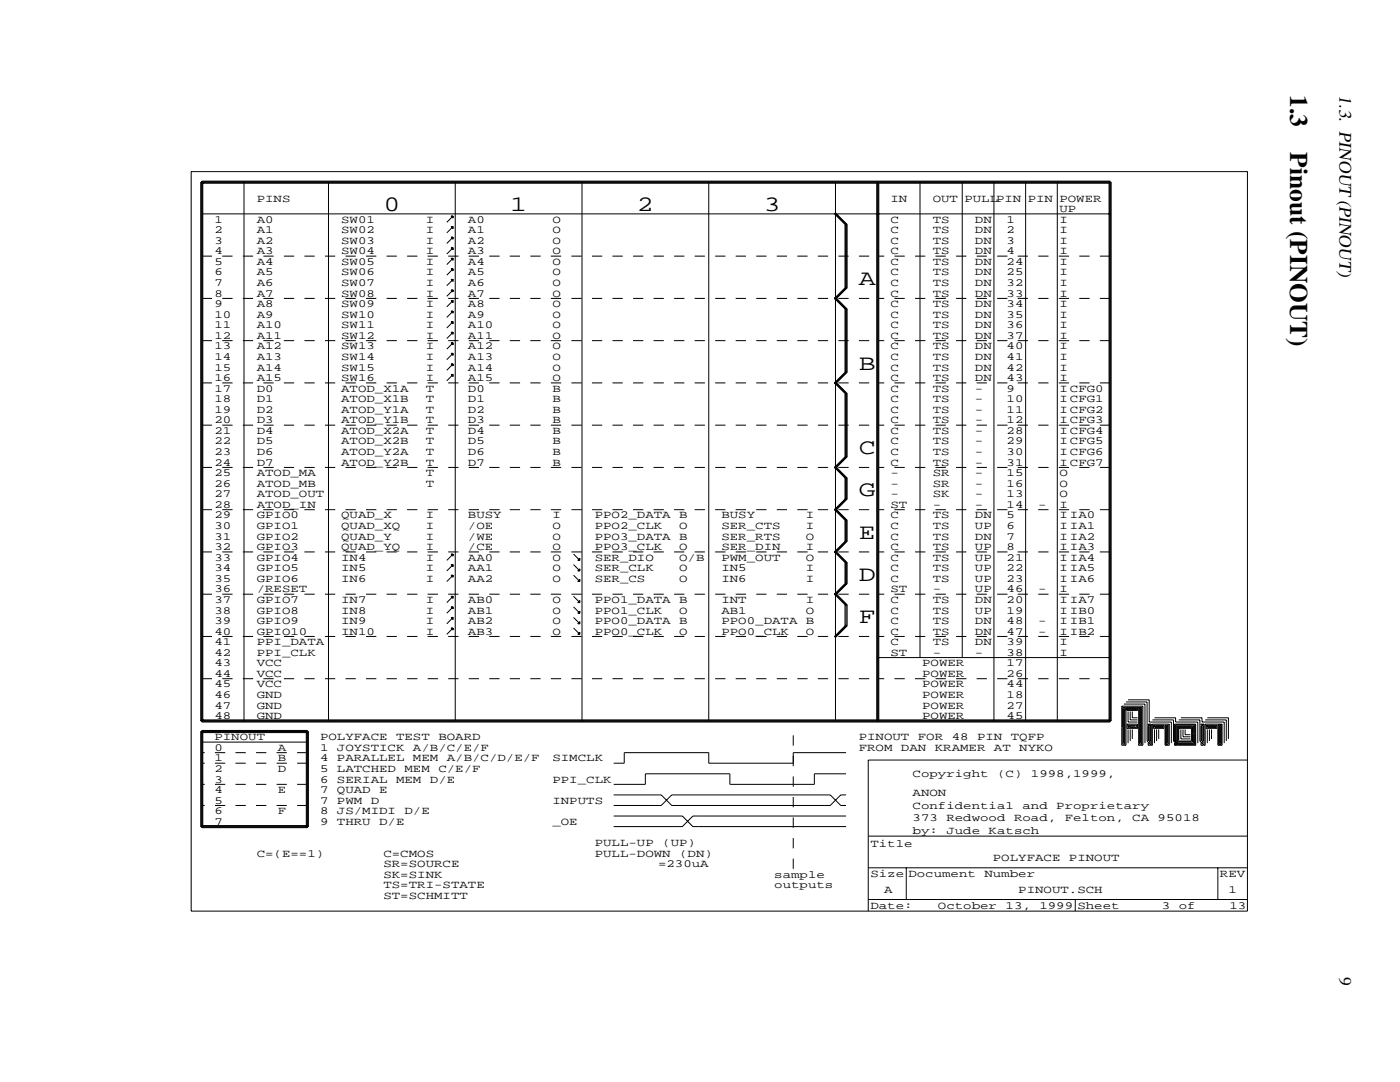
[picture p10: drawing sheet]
<svg xmlns="http://www.w3.org/2000/svg" width="279mm" height="216mm" viewBox="0 0 279 216" stroke-linecap="round" stroke-linejoin="round" font-family="sans-serif">
<g fill="none" stroke="#000" stroke-width=".2">
<path d="M38.2 34.2h210.8v147.6h-210.8zM40.1 36.4h181.7v107.5h-181.7zM40.3 36.1h181.2v108h-181.2zM40.3 36.6h181.2M40.5 36.4v107.5M48.7 36.4v107.5M65.6 36.4v107.5M90.9 36.4v107.5M116.1 36.4v107.5M141.4 36.4v107.5M166.7 36.4v107.5M175 36.4v107.5"/>
<path d="M175.2 36.4v107.5M175.4 36.4v107.5M183.6 36.4v94.8M192 36.4v94.8M198.4 36.4v107.5M204.7 36.4v107.5M211 36.4v107.5M221.3 36.4v107.5M40.3 42.7h181.2M90 43.1h.4v.4zM90 45.2h.4v.4zM90 47.3h.4v.4z"/>
<path d="M90 49.4h.4v.4zM90 51.5h.4v.5zM90 53.6h.4v.5zM90 55.7h.4v.5zM90 57.9h.4v.4zM90 60h.4v.4zM90.4 43.1l-1.2 1.3M90.4 45.2l-1.2 1.3M90.4 47.3l-1.2 1.3M90.4 49.4l-1.2 1.3M90.4 51.5l-1.2 1.3M90.4 53.6l-1.2 1.3"/>
<path d="M90.4 55.7l-1.2 1.3M90.4 57.9l-1.2 1.2M90.4 60l-1.2 1.2M166.7 42.7l2.1 2.1v12.6l-2.1 2.1 2.1 2.1v12.7l-2.1 2.1 2.1 2.1v12.7l-2.1 2.1 2.1 2.1v4.2l-2.1 2.1 2.1 2.1v4.2l-2.1 2.1 2.1 2.1v4.3l-2.1 2.1 2.1 2.1v4.2l-2.1 2.1M166.7 59.3l2.4 2.3M168.8 57.2l-2.3 2.3 2.3 2.4M169.1 44.8h-.5v12.6h.5M169.1 44.8l-2.4-2.3-.2 .2 2.3 2.3M169.1 57.4l-2.4 2.4M169.1 44.8v12.6M90 62.1h.4v.4zM90 64.2h.4v.4z"/>
<path d="M90 66.3h.4v.4zM90 68.4h.4v.4zM90 70.5h.4v.4zM90 72.6h.4v.4zM90 74.7h.4v.4zM90.4 62.1l-1.2 1.2M90.4 64.2l-1.2 1.2M90.4 66.3l-1.2 1.3M90.4 68.4l-1.2 1.3M90.4 70.5l-1.2 1.3M90.4 72.6l-1.2 1.3M90.4 74.7l-1.2 1.3"/>
<path d="M166.7 76.2l2.4 2.3M168.8 74.1l-2.3 2.3 2.3 2.3M169.1 61.6h-.5v12.7h.5M169.1 74.3l-2.4 2.3M169.1 78.5h-.5v12.7h.5M169.1 61.6v12.7M169.1 78.5v12.7M166.7 93.1l2.4 2.3M168.8 90.9l-2.3 2.4 2.3 2.3M168.8 99.4l-2.3 2.3 2.3 2.3M169.1 91.2l-2.4 2.3M169.1 95.4h-.5v4.2h.5"/>
<path d="M169.1 99.6l-2.4 2.3M169.1 95.4v4.2M90 110.6h.4v.4zM90 112.7h.4v.4zM90 114.8h.4v.4zM90 119h.4v.4zM90.4 110.6l-1.2 1.2M90.4 112.7l-1.2 1.2M90.4 114.8l-1.2 1.2M90.4 119l-1.2 1.3M114.5 110.6l1.2 1.2M114.5 112.7l1.2 1.2"/>
<path d="M114.5 114.8l1.2 1.2M114.5 119l1.2 1.3M115.3 111.8l.4-.4v.4zM115.3 113.9l.4-.4v.4zM115.7 115.6v.4h-.4zM166.7 101.5l2.4 2.3M166.7 109.9l2.4 2.3M166.7 118.4l2.4 2.3M168.8 107.8l-2.3 2.3 2.3 2.4M168.8 116.2l-2.3 2.4 2.3 2.3M169.1 103.8h-.5v4.2h.5M169.1 108l-2.4 2.3"/>
<path d="M169.1 112.2h-.5v4.3h.5M169.1 116.5l-2.4 2.3M169.1 103.8v4.2M169.1 112.2v4.3M90 121.1h.4v.4zM90 123.2h.4v.4zM90 125.3h.4v.4zM90.4 121.1l-1.2 1.3M90.4 123.2l-1.2 1.3M90.4 125.3l-1.2 1.3M114.5 121.1l1.2 1.3M114.5 123.2l1.2 1.3"/>
<path d="M114.5 125.3l1.2 1.3M115.3 120.3l.4-.5v.5zM115.3 122.4l.4-.5v.5zM115.3 124.5l.4-.5v.5zM115.3 126.6l.4-.4v.4zM168.8 124.7l-2.3 2.3 .2 .2 2.4-2.3M169.1 120.7h-.5v4.2h.5M169.1 120.7v4.2M175.2 131.2h46.3M225.1 139.6h4.2v4.5h4.5v4.2M40.1 146h21.5v18.9h-21.5zM40.3 143.6h181.2"/>
<path d="M40.3 148.1h21M40.3 145.8h21v19.4h-21zM40.3 146.2h21M40.5 146v18.9M61.1 146v18.9M122.5 158.6h9.5l2.1 2.1h31.6l2.1-2.1h1M168.8 150.2h-10.5v2.1h-16.9v-2.1h-16.8v2.1h-2.1M168.8 154.4h-6.3v2.1h-16.8v-2.1h-16.9v2.1h-6.3M223.9 140.9l.8 .9v6.9h-.8zM223.9 140.9h4.2v7.8h-.9v-7.6h.7v7.4h-.4v-7.2h.2v7M224.3 141.1l-.2 .2v7.2h.4v-6.7l-.2-.3v6.8M224.3 140.5h4.2v7.8"/>
<path d="M224.3 141.1h2.7v.7h-2.1zM224.7 140.1h4.2v7.8l.9 .8h.2v-4.2h3.4v4.2h-.9v-4h.6v3.8h-.4v-3.6h.2v3.4M224.7 141.3h2.1v.2h-1.9zM224.9 144.5h2.1v.8h-2.1zM224.9 144.5l.7 .6h1.2v-.4h-1.5l-.2 .4 .5-.2h1M225.1 142v2.1h1.9M225.1 145.5v2.8M225.6 142v1.6h1.4M225.6 145.5v2.4M226 142v1.2h1M226 145.5v1.9M229.1 147.9v-3h.2v3l.3 .2-.3 .4"/>
<path d="M229.1 144.5h.7v4l-.2 .2h-.5v-.4l.5-.4v-3.2h-.5zM230 143.6h4.2v4.3l.8 .8h3.6v-4.2h-4.2v3.4l.6 .6h3.4v-3.8h-3.8v3.2l.4 .4h3.2v-3.4h-3.4v3l.2 .2h3v-3h-3v2.8h2.8v-2.6h-2.5v2.4M230.2 144.7h2.1v.6h-2.1zM230.2 144.7l.4 .4h1.5v-.2h-1.5l-.2 .2M230.4 143.2h4.2v.9h4.4v4.2M230.4 145.5v2.8M230.8 145.5v2.4M231.2 145.5v1.9M234.4 148.3l.4 .4h-.4zM235.3 143.6h4.2v4.3l.8 .8h.2v-4.2h3.4v4.2h-.9v-4h.7v3.8h-.4v-3.6h.2v3.4M235.7 143.2h4.2v.9h4.4v4.2M235.7 145.5v1.9h1.9"/>
<path d="M236.1 145.5v1.5h1.5M236.5 145.5v1.1h1.1M239.7 144.5h.6v4l-.2 .2h-.4v-.4l.4-.4v-3.2h-.4zM239.7 147.9v-3h.2v3l.2 .2-.2 .4M240.5 143.6h4.2v4.3M240.7 144.7h2.1v.6h-2.1zM240.7 144.7l.5 .4h1.4v-.2h-1.4l-.3 .2M240.9 143.2h4.3v4.2M240.9 145.5v2.8M241.4 145.5v2.4M241.8 145.5v1.9M249 151.7h-75.7v30.1"/>
<path d="M40.3 164.7h21M122.5 160.7h9.5l2.1-2.1h31.6l2.1 2.1h1M122.5 162.8h13.7l2.1 2.1h30.5M168.8 162.8h-30.5l-2.1 2.1h-13.7M173.3 179.5h75.7M173.3 173.2h75.7M173.3 166.8h75.7M180.9 173.2v6.3M214.6 179.5v2.3M243 173.2v6.3"/>
</g>
<g fill="none" stroke="#000" stroke-width=".2" stroke-dasharray="2" stroke-linecap="butt">
<path d="M40.3 51.1h134.9M40.3 59.5h134.9M221.5 51.1h-46.3M221.5 59.5h-46.3M40.3 68h134.9M40.3 76.4h134.9M221.5 68h-46.3M221.5 76.4h-46.3M40.3 84.8h134.9M40.3 93.3h134.9M221.5 84.8h-46.3M221.5 93.3h-46.3"/>
<path d="M40.3 101.7h134.9M40.3 118.6h134.9M40.3 110.1h134.9M221.5 101.7h-46.3M221.5 110.1h-46.3M221.5 118.6h-46.3M40.3 135.4h134.9M40.3 127h134.9M221.5 127h-46.3M221.5 135.4h-46.3M61.3 156.5h-21M61.3 152.3h-21"/>
<path d="M61.3 150.2h-21M61.3 160.7h-21M158.3 173.4v-27.4"/>
</g>
<g font-size="5.1">
<text x="257.5" y="19" transform="rotate(90 257.5 19)">1.3</text>
<text x="257.5" y="30.4" transform="rotate(90 257.5 30.4)">Pinout (PINOUT)</text>
</g>
<g font-size="4.4">
<text x="76.5" y="42.2">0</text>
<text x="101.8" y="42.2">1</text>
<text x="127.1" y="42.2">2</text>
<text x="152.4" y="42.2">3</text>
<text x="171.4" y="56.9">A</text>
<text x="171.4" y="73.8">B</text>
<text x="171.4" y="90.6">C</text>
<text x="171.4" y="99.1">G</text>
<text x="171.4" y="107.5">E</text>
<text x="171.4" y="115.9">D</text>
<text x="171.4" y="124.4">F</text>
</g>
<text font-size="3.6" x="267.4" y="19" transform="rotate(90 267.4 19)">1.3. PINOUT (PINOUT)</text>
<text font-size="3.5" x="267.4" y="194.9" transform="rotate(90 267.4 194.9)">9</text>
<g font-size="2.2">
<text x="51.2" y="40.2">PINS</text>
<text x="177.7" y="40.2">IN</text>
<text x="186.1" y="40.2">OUT PULLPIN</text>
<text x="205.1" y="40.2">PIN</text>
<text x="211.4" y="40.2">POWER</text>
<text x="42.8" y="44.4">1</text>
<text x="42.8" y="46.5">2</text>
<text x="51.2" y="44.4">A0</text>
<text x="51.2" y="46.5">A1</text>
<text x="68.1" y="44.4">SW01</text>
<text x="68.1" y="46.5">SW02</text>
<text x="85" y="44.4">I</text>
<text x="85" y="46.5">I</text>
<text x="93.4" y="44.4">A0</text>
<text x="93.4" y="46.5">A1</text>
<text x="110.2" y="44.4">O</text>
<text x="110.2" y="46.5">O</text>
<text x="177.7" y="44.4">C</text>
<text x="177.7" y="46.5">C</text>
<text x="186.1" y="44.4">TS</text>
<text x="186.1" y="46.5">TS</text>
<text x="194.6" y="44.4">DN</text>
<text x="194.6" y="46.5">DN</text>
<text x="200.9" y="44.4">1</text>
<text x="200.9" y="46.5">2</text>
<text x="211.4" y="42.3">UP</text>
<text x="211.4" y="44.4">I</text>
<text x="211.4" y="46.5">I</text>
<text x="42.8" y="48.6">3</text>
<text x="42.8" y="50.8">4</text>
<text x="42.8" y="52.9">5</text>
<text x="51.2" y="48.6">A2</text>
<text x="51.2" y="50.8">A3</text>
<text x="51.2" y="52.9">A4</text>
<text x="68.1" y="52.9">SW05</text>
<text x="68.1" y="48.6">SW03</text>
<text x="68.1" y="50.8">SW04</text>
<text x="85" y="52.9">I</text>
<text x="85" y="48.6">I</text>
<text x="85" y="50.8">I</text>
<text x="93.4" y="48.6">A2</text>
<text x="93.4" y="50.8">A3</text>
<text x="93.4" y="52.9">A4</text>
<text x="110.2" y="48.6">O</text>
<text x="110.2" y="50.8">O</text>
<text x="110.2" y="52.9">O</text>
<text x="177.7" y="52.9">C</text>
<text x="177.7" y="48.6">C</text>
<text x="177.7" y="50.8">C</text>
<text x="186.1" y="52.9">TS</text>
<text x="186.1" y="48.6">TS</text>
<text x="186.1" y="50.8">TS</text>
<text x="194.6" y="52.9">DN</text>
<text x="194.6" y="48.6">DN</text>
<text x="194.6" y="50.8">DN</text>
<text x="200.9" y="48.6">3</text>
<text x="200.9" y="50.8">4</text>
<text x="200.9" y="52.9">24</text>
<text x="211.4" y="48.6">I</text>
<text x="211.4" y="50.8">I</text>
<text x="211.4" y="52.9">I</text>
<text x="42.8" y="55">6</text>
<text x="42.8" y="57.1">7</text>
<text x="42.8" y="59.2">8</text>
<text x="51.2" y="55">A5</text>
<text x="51.2" y="57.1">A6</text>
<text x="51.2" y="59.2">A7</text>
<text x="68.1" y="55">SW06</text>
<text x="68.1" y="57.1">SW07</text>
<text x="68.1" y="59.2">SW08</text>
<text x="85" y="55">I</text>
<text x="85" y="57.1">I</text>
<text x="85" y="59.2">I</text>
<text x="93.4" y="55">A5</text>
<text x="93.4" y="57.1">A6</text>
<text x="93.4" y="59.2">A7</text>
<text x="110.2" y="55">O</text>
<text x="110.2" y="57.1">O</text>
<text x="110.2" y="59.2">O</text>
<text x="177.7" y="55">C</text>
<text x="177.7" y="57.1">C</text>
<text x="177.7" y="59.2">C</text>
<text x="186.1" y="55">TS</text>
<text x="186.1" y="57.1">TS</text>
<text x="186.1" y="59.2">TS</text>
<text x="194.6" y="55">DN</text>
<text x="194.6" y="57.1">DN</text>
<text x="194.6" y="59.2">DN</text>
<text x="200.9" y="55">25</text>
<text x="200.9" y="57.1">32</text>
<text x="200.9" y="59.2">33</text>
<text x="211.4" y="55">I</text>
<text x="211.4" y="57.1">I</text>
<text x="211.4" y="59.2">I</text>
<text x="42.8" y="61.3">9</text>
<text x="42.8" y="63.4">10</text>
<text x="42.8" y="65.5">11</text>
<text x="51.2" y="61.3">A8</text>
<text x="51.2" y="63.4">A9</text>
<text x="51.2" y="65.5">A10</text>
<text x="68.1" y="65.5">SW11</text>
<text x="68.1" y="61.3">SW09</text>
<text x="68.1" y="63.4">SW10</text>
<text x="85" y="61.3">I</text>
<text x="85" y="63.4">I</text>
<text x="85" y="65.5">I</text>
<text x="93.4" y="61.3">A8</text>
<text x="93.4" y="63.4">A9</text>
<text x="93.4" y="65.5">A10</text>
<text x="110.2" y="61.3">O</text>
<text x="110.2" y="63.4">O</text>
<text x="110.2" y="65.5">O</text>
<text x="177.7" y="61.3">C</text>
<text x="177.7" y="63.4">C</text>
<text x="177.7" y="65.5">C</text>
<text x="186.1" y="61.3">TS</text>
<text x="186.1" y="63.4">TS</text>
<text x="186.1" y="65.5">TS</text>
<text x="194.6" y="61.3">DN</text>
<text x="194.6" y="63.4">DN</text>
<text x="194.6" y="65.5">DN</text>
<text x="200.9" y="61.3">34</text>
<text x="200.9" y="63.4">35</text>
<text x="200.9" y="65.5">36</text>
<text x="211.4" y="61.3">I</text>
<text x="211.4" y="63.4">I</text>
<text x="211.4" y="65.5">I</text>
<text x="42.8" y="67.6">12</text>
<text x="42.8" y="69.7">13</text>
<text x="42.8" y="71.8">14</text>
<text x="51.2" y="67.6">A11</text>
<text x="51.2" y="69.7">A12</text>
<text x="51.2" y="71.8">A13</text>
<text x="68.1" y="67.6">SW12</text>
<text x="68.1" y="69.7">SW13</text>
<text x="68.1" y="71.8">SW14</text>
<text x="85" y="67.6">I</text>
<text x="85" y="69.7">I</text>
<text x="85" y="71.8">I</text>
<text x="93.4" y="67.6">A11</text>
<text x="93.4" y="69.7">A12</text>
<text x="93.4" y="71.8">A13</text>
<text x="110.2" y="67.6">O</text>
<text x="110.2" y="69.7">O</text>
<text x="110.2" y="71.8">O</text>
<text x="177.7" y="67.6">C</text>
<text x="177.7" y="69.7">C</text>
<text x="177.7" y="71.8">C</text>
<text x="186.1" y="67.6">TS</text>
<text x="186.1" y="69.7">TS</text>
<text x="186.1" y="71.8">TS</text>
<text x="194.6" y="67.6">DN</text>
<text x="194.6" y="69.7">DN</text>
<text x="194.6" y="71.8">DN</text>
<text x="200.9" y="67.6">37</text>
<text x="200.9" y="69.7">40</text>
<text x="200.9" y="71.8">41</text>
<text x="211.4" y="67.6">I</text>
<text x="211.4" y="69.7">I</text>
<text x="211.4" y="71.8">I</text>
<text x="42.8" y="73.9">15</text>
<text x="42.8" y="76">16</text>
<text x="51.2" y="73.9">A14</text>
<text x="51.2" y="76">A15</text>
<text x="68.1" y="73.9">SW15</text>
<text x="68.1" y="76">SW16</text>
<text x="85" y="73.9">I</text>
<text x="85" y="76">I</text>
<text x="93.4" y="73.9">A14</text>
<text x="93.4" y="76">A15</text>
<text x="110.2" y="73.9">O</text>
<text x="110.2" y="76">O</text>
<text x="177.7" y="73.9">C</text>
<text x="177.7" y="76">C</text>
<text x="186.1" y="73.9">TS</text>
<text x="186.1" y="76">TS</text>
<text x="194.6" y="73.9">DN</text>
<text x="194.6" y="76">DN</text>
<text x="200.9" y="73.9">42</text>
<text x="200.9" y="76">43</text>
<text x="211.4" y="73.9">I</text>
<text x="211.4" y="76">I</text>
<text x="42.8" y="78.2">17</text>
<text x="42.8" y="80.3">18</text>
<text x="42.8" y="82.4">19</text>
<text x="51.2" y="78.2">D0</text>
<text x="51.2" y="80.3">D1</text>
<text x="51.2" y="82.4">D2</text>
<text x="68.1" y="78.2">ATOD_X1A</text>
<text x="68.1" y="80.3">ATOD_X1B</text>
<text x="68.1" y="82.4">ATOD_Y1A</text>
<text x="85" y="78.2">T</text>
<text x="85" y="80.3">T</text>
<text x="85" y="82.4">T</text>
<text x="93.4" y="78.2">D0</text>
<text x="93.4" y="80.3">D1</text>
<text x="93.4" y="82.4">D2</text>
<text x="110.2" y="78.2">B</text>
<text x="110.2" y="80.3">B</text>
<text x="110.2" y="82.4">B</text>
<text x="177.7" y="78.2">C</text>
<text x="177.7" y="80.3">C</text>
<text x="177.7" y="82.4">C</text>
<text x="186.1" y="78.2">TS</text>
<text x="186.1" y="80.3">TS</text>
<text x="186.1" y="82.4">TS</text>
<text x="194.6" y="78.2">-</text>
<text x="194.6" y="80.3">-</text>
<text x="194.6" y="82.4">-</text>
<text x="200.9" y="78.2">9</text>
<text x="200.9" y="80.3">10</text>
<text x="200.9" y="82.4">11</text>
<text x="211.4" y="78.2">I CFG0</text>
<text x="211.4" y="80.3">I CFG1</text>
<text x="211.4" y="82.4">I CFG2</text>
<text x="42.8" y="84.5">20</text>
<text x="42.8" y="86.6">21</text>
<text x="42.8" y="88.7">22</text>
<text x="51.2" y="84.5">D3</text>
<text x="51.2" y="86.6">D4</text>
<text x="51.2" y="88.7">D5</text>
<text x="68.1" y="84.5">ATOD_Y1B</text>
<text x="68.1" y="86.6">ATOD_X2A</text>
<text x="68.1" y="88.7">ATOD_X2B</text>
<text x="85" y="84.5">T</text>
<text x="85" y="86.6">T</text>
<text x="85" y="88.7">T</text>
<text x="93.4" y="84.5">D3</text>
<text x="93.4" y="86.6">D4</text>
<text x="93.4" y="88.7">D5</text>
<text x="110.2" y="84.5">B</text>
<text x="110.2" y="86.6">B</text>
<text x="110.2" y="88.7">B</text>
<text x="177.7" y="84.5">C</text>
<text x="177.7" y="86.6">C</text>
<text x="177.7" y="88.7">C</text>
<text x="186.1" y="84.5">TS</text>
<text x="186.1" y="86.6">TS</text>
<text x="186.1" y="88.7">TS</text>
<text x="194.6" y="84.5">-</text>
<text x="194.6" y="86.6">-</text>
<text x="194.6" y="88.7">-</text>
<text x="200.9" y="84.5">12</text>
<text x="200.9" y="86.6">28</text>
<text x="200.9" y="88.7">29</text>
<text x="211.4" y="84.5">I CFG3</text>
<text x="211.4" y="86.6">I CFG4</text>
<text x="211.4" y="88.7">I CFG5</text>
<text x="42.8" y="90.8">23</text>
<text x="42.8" y="92.9">24</text>
<text x="42.8" y="95">25</text>
<text x="51.2" y="95">ATOD_MA</text>
<text x="51.2" y="90.8">D6</text>
<text x="51.2" y="92.9">D7</text>
<text x="68.1" y="90.8">ATOD_Y2A</text>
<text x="68.1" y="92.9">ATOD_Y2B</text>
<text x="85" y="90.8">T</text>
<text x="85" y="92.9">T</text>
<text x="85" y="95">T</text>
<text x="93.4" y="90.8">D6</text>
<text x="93.4" y="92.9">D7</text>
<text x="110.2" y="90.8">B</text>
<text x="110.2" y="92.9">B</text>
<text x="177.7" y="90.8">C</text>
<text x="177.7" y="92.9">C</text>
<text x="177.7" y="95">-</text>
<text x="186.1" y="90.8">TS</text>
<text x="186.1" y="92.9">TS</text>
<text x="186.1" y="95">SR</text>
<text x="194.6" y="90.8">-</text>
<text x="194.6" y="92.9">-</text>
<text x="194.6" y="95">-</text>
<text x="200.9" y="95">15</text>
<text x="200.9" y="90.8">30</text>
<text x="200.9" y="92.9">31</text>
<text x="211.4" y="90.8">I CFG6</text>
<text x="211.4" y="92.9">I CFG7</text>
<text x="211.4" y="95">O</text>
<text x="42.8" y="97.1">26</text>
<text x="42.8" y="99.2">27</text>
<text x="42.8" y="101.3">28</text>
<text x="51.2" y="97.1">ATOD_MB</text>
<text x="51.2" y="101.3">ATOD_IN</text>
<text x="51.2" y="99.2">ATOD_OUT</text>
<text x="85" y="97.1">T</text>
<text x="177.7" y="101.3">ST</text>
<text x="177.7" y="97.1">-</text>
<text x="177.7" y="99.2">-</text>
<text x="186.1" y="99.2">SK</text>
<text x="186.1" y="97.1">SR</text>
<text x="186.1" y="101.3">-</text>
<text x="194.6" y="97.1">-</text>
<text x="194.6" y="99.2">-</text>
<text x="194.6" y="101.3">-</text>
<text x="200.9" y="99.2">13</text>
<text x="200.9" y="101.3">14</text>
<text x="200.9" y="97.1">16</text>
<text x="207.2" y="101.3">-</text>
<text x="211.4" y="99.2">O</text>
<text x="211.4" y="101.3">I</text>
<text x="211.4" y="97.1">O</text>
<text x="42.8" y="107.7">31</text>
<text x="42.8" y="103.4">29</text>
<text x="42.8" y="105.6">30</text>
<text x="51.2" y="107.7">GPIO2</text>
<text x="51.2" y="103.5">GPIO0</text>
<text x="51.2" y="105.6">GPIO1</text>
<text x="68.1" y="103.5">QUAD_X</text>
<text x="68.1" y="105.6">QUAD_XQ</text>
<text x="68.1" y="107.7">QUAD_Y</text>
<text x="85" y="103.5">I</text>
<text x="85" y="105.6">I</text>
<text x="85" y="107.7">I</text>
<text x="93.4" y="105.6">/OE</text>
<text x="93.4" y="103.5">BUSY</text>
<text x="93.4" y="107.7">/WE</text>
<text x="110.2" y="103.5">I</text>
<text x="110.2" y="105.6">O</text>
<text x="110.2" y="107.7">O</text>
<text x="118.7" y="105.6">PPO2_CLK</text>
<text x="118.7" y="103.5">PPO2_DATA</text>
<text x="118.7" y="107.7">PPO3_DATA</text>
<text x="135.5" y="105.6">O</text>
<text x="135.5" y="103.5">B</text>
<text x="135.5" y="107.7">B</text>
<text x="144" y="105.6">SER_CTS</text>
<text x="144" y="103.5">BUSY</text>
<text x="144" y="107.7">SER_RTS</text>
<text x="160.8" y="103.5">I</text>
<text x="160.8" y="105.6">I</text>
<text x="160.8" y="107.7">O</text>
<text x="177.7" y="103.5">C</text>
<text x="177.7" y="105.6">C</text>
<text x="177.7" y="107.7">C</text>
<text x="186.1" y="103.5">TS</text>
<text x="186.1" y="105.6">TS</text>
<text x="186.1" y="107.7">TS</text>
<text x="194.6" y="103.4">DN</text>
<text x="194.6" y="105.6">UP</text>
<text x="194.6" y="107.7">DN</text>
<text x="200.9" y="107.7">7</text>
<text x="200.9" y="103.4">5</text>
<text x="200.9" y="105.6">6</text>
<text x="211.4" y="107.7">I IA2</text>
<text x="211.4" y="103.4">I IA0</text>
<text x="211.4" y="105.6">I IA1</text>
<text x="42.8" y="109.8">32</text>
<text x="42.8" y="111.9">33</text>
<text x="42.8" y="114">34</text>
<text x="51.2" y="109.8">GPIO3</text>
<text x="51.2" y="111.9">GPIO4</text>
<text x="51.2" y="114">GPIO5</text>
<text x="68.1" y="109.8">QUAD_YQ</text>
<text x="68.1" y="111.9">IN4</text>
<text x="68.1" y="114">IN5</text>
<text x="85" y="109.8">I</text>
<text x="85" y="111.9">I</text>
<text x="85" y="114">I</text>
<text x="93.4" y="111.9">AA0</text>
<text x="93.4" y="114">AA1</text>
<text x="93.4" y="109.8">/CE</text>
<text x="110.2" y="111.9">O</text>
<text x="110.2" y="114">O</text>
<text x="110.2" y="109.8">O</text>
<text x="118.7" y="109.8">PPO3_CLK</text>
<text x="118.7" y="114">SER_CLK</text>
<text x="118.7" y="111.9">SER_DIO</text>
<text x="135.5" y="114">O</text>
<text x="135.5" y="109.8">O</text>
<text x="135.5" y="111.9">O/B</text>
<text x="144" y="111.9">PWM_OUT</text>
<text x="144" y="109.8">SER_DIN</text>
<text x="144" y="114">IN5</text>
<text x="160.8" y="109.8">I</text>
<text x="160.8" y="111.9">O</text>
<text x="160.8" y="114">I</text>
<text x="177.7" y="109.8">C</text>
<text x="177.7" y="111.9">C</text>
<text x="177.7" y="114">C</text>
<text x="186.1" y="109.8">TS</text>
<text x="186.1" y="111.9">TS</text>
<text x="186.1" y="114">TS</text>
<text x="194.6" y="109.8">UP</text>
<text x="194.6" y="111.9">UP</text>
<text x="194.6" y="114">UP</text>
<text x="200.9" y="109.8">8</text>
<text x="200.9" y="111.9">21</text>
<text x="200.9" y="114">22</text>
<text x="211.4" y="109.8">I IA3</text>
<text x="211.4" y="111.9">I IA4</text>
<text x="211.4" y="114">I IA5</text>
<text x="42.8" y="116.1">35</text>
<text x="42.8" y="118.2">36</text>
<text x="51.2" y="118.2">/RESET</text>
<text x="51.2" y="116.1">GPIO6</text>
<text x="68.1" y="116.1">IN6</text>
<text x="85" y="116.1">I</text>
<text x="93.4" y="116.1">AA2</text>
<text x="110.2" y="116.1">O</text>
<text x="118.7" y="116.1">SER_CS</text>
<text x="135.5" y="116.1">O</text>
<text x="144" y="116.1">IN6</text>
<text x="160.8" y="116.1">I</text>
<text x="177.7" y="118.2">ST</text>
<text x="177.7" y="116.1">C</text>
<text x="186.1" y="118.2">-</text>
<text x="186.1" y="116.1">TS</text>
<text x="194.6" y="116.1">UP</text>
<text x="194.6" y="118.2">UP</text>
<text x="200.9" y="116.1">23</text>
<text x="200.9" y="118.2">46</text>
<text x="207.2" y="118.2">-</text>
<text x="211.4" y="116.1">I IA6</text>
<text x="211.4" y="118.2">I</text>
<text x="42.8" y="120.3">37</text>
<text x="42.8" y="122.4">38</text>
<text x="42.8" y="124.5">39</text>
<text x="51.2" y="120.3">GPIO7</text>
<text x="51.2" y="122.4">GPIO8</text>
<text x="51.2" y="124.5">GPIO9</text>
<text x="68.1" y="120.3">IN7</text>
<text x="68.1" y="122.4">IN8</text>
<text x="68.1" y="124.5">IN9</text>
<text x="85" y="120.3">I</text>
<text x="85" y="122.4">I</text>
<text x="85" y="124.5">I</text>
<text x="93.4" y="120.3">AB0</text>
<text x="93.4" y="122.4">AB1</text>
<text x="93.4" y="124.5">AB2</text>
<text x="110.2" y="120.3">O</text>
<text x="110.2" y="122.4">O</text>
<text x="110.2" y="124.5">O</text>
<text x="118.7" y="124.5">PPO0_DATA</text>
<text x="118.7" y="120.3">PPO1_DATA</text>
<text x="118.7" y="122.4">PPO1_CLK</text>
<text x="135.5" y="120.3">B</text>
<text x="135.5" y="122.4">O</text>
<text x="135.5" y="124.5">B</text>
<text x="144" y="120.3">INT</text>
<text x="144" y="124.5">PPO0_DATA</text>
<text x="144" y="122.4">AB1</text>
<text x="160.8" y="120.3">I</text>
<text x="160.8" y="122.4">O</text>
<text x="160.8" y="124.5">B</text>
<text x="177.7" y="122.4">C</text>
<text x="177.7" y="120.3">C</text>
<text x="177.7" y="124.5">C</text>
<text x="186.1" y="120.3">TS</text>
<text x="186.1" y="122.4">TS</text>
<text x="186.1" y="124.5">TS</text>
<text x="194.6" y="122.4">UP</text>
<text x="194.6" y="120.3">DN</text>
<text x="194.6" y="124.5">DN</text>
<text x="200.9" y="122.4">19</text>
<text x="200.9" y="120.3">20</text>
<text x="200.9" y="124.5">48</text>
<text x="207.2" y="124.5">-</text>
<text x="211.4" y="122.4">I IB0</text>
<text x="211.4" y="120.3">I IA7</text>
<text x="211.4" y="124.5">I IB1</text>
<text x="42.8" y="126.6">40</text>
<text x="42.8" y="128.7">41</text>
<text x="42.8" y="130.9">42</text>
<text x="51.2" y="128.7">PPI_DATA</text>
<text x="51.2" y="130.9">PPI_CLK</text>
<text x="51.2" y="126.6">GPIO10</text>
<text x="68.1" y="126.6">IN10</text>
<text x="85" y="126.6">I</text>
<text x="93.4" y="126.6">AB3</text>
<text x="110.2" y="126.6">O</text>
<text x="118.7" y="126.6">PPO0_CLK</text>
<text x="135.5" y="126.6">O</text>
<text x="144" y="126.6">PPO0_CLK</text>
<text x="160.8" y="126.6">O</text>
<text x="177.7" y="126.6">C</text>
<text x="177.7" y="128.7">C</text>
<text x="177.7" y="130.9">ST</text>
<text x="186.1" y="130.9">-</text>
<text x="186.1" y="126.6">TS</text>
<text x="186.1" y="128.7">TS</text>
<text x="194.6" y="130.9">-</text>
<text x="194.6" y="126.6">DN</text>
<text x="194.6" y="128.7">DN</text>
<text x="200.9" y="130.9">38</text>
<text x="200.9" y="128.7">39</text>
<text x="200.9" y="126.6">47</text>
<text x="207.2" y="126.6">-</text>
<text x="211.4" y="128.7">I</text>
<text x="211.4" y="130.9">I</text>
<text x="211.4" y="126.6">I IB2</text>
<text x="42.8" y="133">43</text>
<text x="42.8" y="135.1">44</text>
<text x="42.8" y="137.2">45</text>
<text x="51.2" y="133">VCC</text>
<text x="51.2" y="135.1">VCC</text>
<text x="51.2" y="137.2">VCC</text>
<text x="184" y="133">POWER</text>
<text x="184" y="135.1">POWER</text>
<text x="184" y="137.2">POWER</text>
<text x="200.9" y="133">17</text>
<text x="200.9" y="135.1">26</text>
<text x="200.9" y="137.2">44</text>
<text x="42.8" y="139.3">46</text>
<text x="42.8" y="141.4">47</text>
<text x="42.8" y="143.5">48</text>
<text x="51.2" y="139.3">GND</text>
<text x="51.2" y="141.4">GND</text>
<text x="51.2" y="143.5">GND</text>
<text x="184" y="139.3">POWER</text>
<text x="184" y="141.4">POWER</text>
<text x="184" y="143.5">POWER</text>
<text x="200.9" y="139.3">18</text>
<text x="200.9" y="141.4">27</text>
<text x="200.9" y="143.5">45</text>
<text x="42.8" y="147.7">PINOUT</text>
<text x="42.8" y="149.8">0</text>
<text x="55.4" y="149.8">A</text>
<text x="63.9" y="149.8">1</text>
<text x="63.9" y="147.7">POLYFACE</text>
<text x="67.2" y="149.8">JOYSTICK</text>
<text x="79" y="147.7">TEST</text>
<text x="82.4" y="149.8">A/B/C/E/F</text>
<text x="87.5" y="147.7">BOARD</text>
<text x="171.4" y="147.7">PINOUT</text>
<text x="171.4" y="149.8">FROM</text>
<text x="179.8" y="149.8">DAN</text>
<text x="183.2" y="147.7">FOR</text>
<text x="186.6" y="149.8">KRAMER</text>
<text x="189.9" y="147.7">48</text>
<text x="195" y="147.7">PIN</text>
<text x="198.4" y="149.8">AT</text>
<text x="201.7" y="147.7">TQFP</text>
<text x="203.4" y="149.8">NYKO</text>
<text x="42.8" y="151.9">1</text>
<text x="42.8" y="154">2</text>
<text x="55.4" y="151.9">B</text>
<text x="55.4" y="154">D</text>
<text x="63.9" y="151.9">4</text>
<text x="63.9" y="154">5</text>
<text x="67.2" y="151.9">PARALLEL</text>
<text x="67.2" y="154">LATCHED</text>
<text x="80.7" y="154">MEM</text>
<text x="82.4" y="151.9">MEM</text>
<text x="87.5" y="154">C/E/F</text>
<text x="89.2" y="151.9">A/B/C/D/E/F</text>
<text x="110.2" y="151.9">SIMCLK</text>
<text x="182.1" y="155">Copyright</text>
<text x="199" y="155">(C)</text>
<text x="205.7" y="155">1998,1999,</text>
<text x="42.8" y="156.1">3</text>
<text x="42.8" y="158.3">4</text>
<text x="42.8" y="160.4">5</text>
<text x="55.4" y="158.3">E</text>
<text x="63.9" y="156.1">6</text>
<text x="63.9" y="158.3">7</text>
<text x="63.9" y="160.4">7</text>
<text x="67.2" y="156.1">SERIAL</text>
<text x="67.2" y="158.3">QUAD</text>
<text x="67.2" y="160.4">PWM</text>
<text x="74" y="160.4">D</text>
<text x="75.7" y="158.3">E</text>
<text x="79" y="156.1">MEM</text>
<text x="85.8" y="156.1">D/E</text>
<text x="110.2" y="156.1">PPI_CLK</text>
<text x="110.2" y="160.4">INPUTS</text>
<text x="182.1" y="161.4">Confidential</text>
<text x="182.1" y="158.8">ANON</text>
<text x="204.1" y="161.4">and</text>
<text x="210.8" y="161.4">Proprietary</text>
<text x="42.8" y="162.5">6</text>
<text x="42.8" y="164.6">7</text>
<text x="55.4" y="162.5">F</text>
<text x="63.9" y="162.5">8</text>
<text x="63.9" y="164.6">9</text>
<text x="67.2" y="162.5">JS/MIDI</text>
<text x="67.2" y="164.6">THRU</text>
<text x="75.7" y="164.6">D/E</text>
<text x="80.7" y="162.5">D/E</text>
<text x="110.2" y="164.6">_OE</text>
<text x="182.1" y="166.4">by:</text>
<text x="182.1" y="163.9">373</text>
<text x="188.9" y="166.4">Jude</text>
<text x="188.9" y="163.9">Redwood</text>
<text x="197.3" y="166.4">Katsch</text>
<text x="202.4" y="163.9">Road,</text>
<text x="212.5" y="163.9">Felton,</text>
<text x="226" y="163.9">CA</text>
<text x="231" y="163.9">95018</text>
<text x="51.2" y="170.9">C=(E==1)</text>
<text x="76.5" y="173">SR=SOURCE</text>
<text x="76.5" y="170.9">C=CMOS</text>
<text x="118.7" y="168.8">PULL-UP</text>
<text x="118.7" y="170.9">PULL-DOWN</text>
<text x="131.3" y="173">=230uA</text>
<text x="132.2" y="168.8">(UP)</text>
<text x="135.5" y="170.9">(DN)</text>
<text x="173.7" y="168.9">Title</text>
<text x="198.1" y="171.9">POLYFACE</text>
<text x="213.3" y="171.9">PINOUT</text>
<text x="76.5" y="177.2">TS=TRI-STATE</text>
<text x="76.5" y="175.1">SK=SINK</text>
<text x="76.5" y="179.3">ST=SCHMITT</text>
<text x="154.5" y="175.1">sample</text>
<text x="154.5" y="177.2">outputs</text>
<text x="173.7" y="175.1">Size Document</text>
<text x="176.4" y="178.2">A</text>
<text x="196.5" y="175.1">Number</text>
<text x="203.2" y="178.2">PINOUT.SCH</text>
<text x="243.5" y="175.1">REV</text>
<text x="245.2" y="178.2">1</text>
<text x="173.7" y="181.4">Date:</text>
<text x="187.2" y="181.4">October</text>
<text x="200.7" y="181.4">13,</text>
<text x="207.4" y="181.4">1999 Sheet</text>
<text x="231.9" y="181.4">3</text>
<text x="235.3" y="181.4">of</text>
<text x="245.4" y="181.4">13</text>
</g>
</svg>
